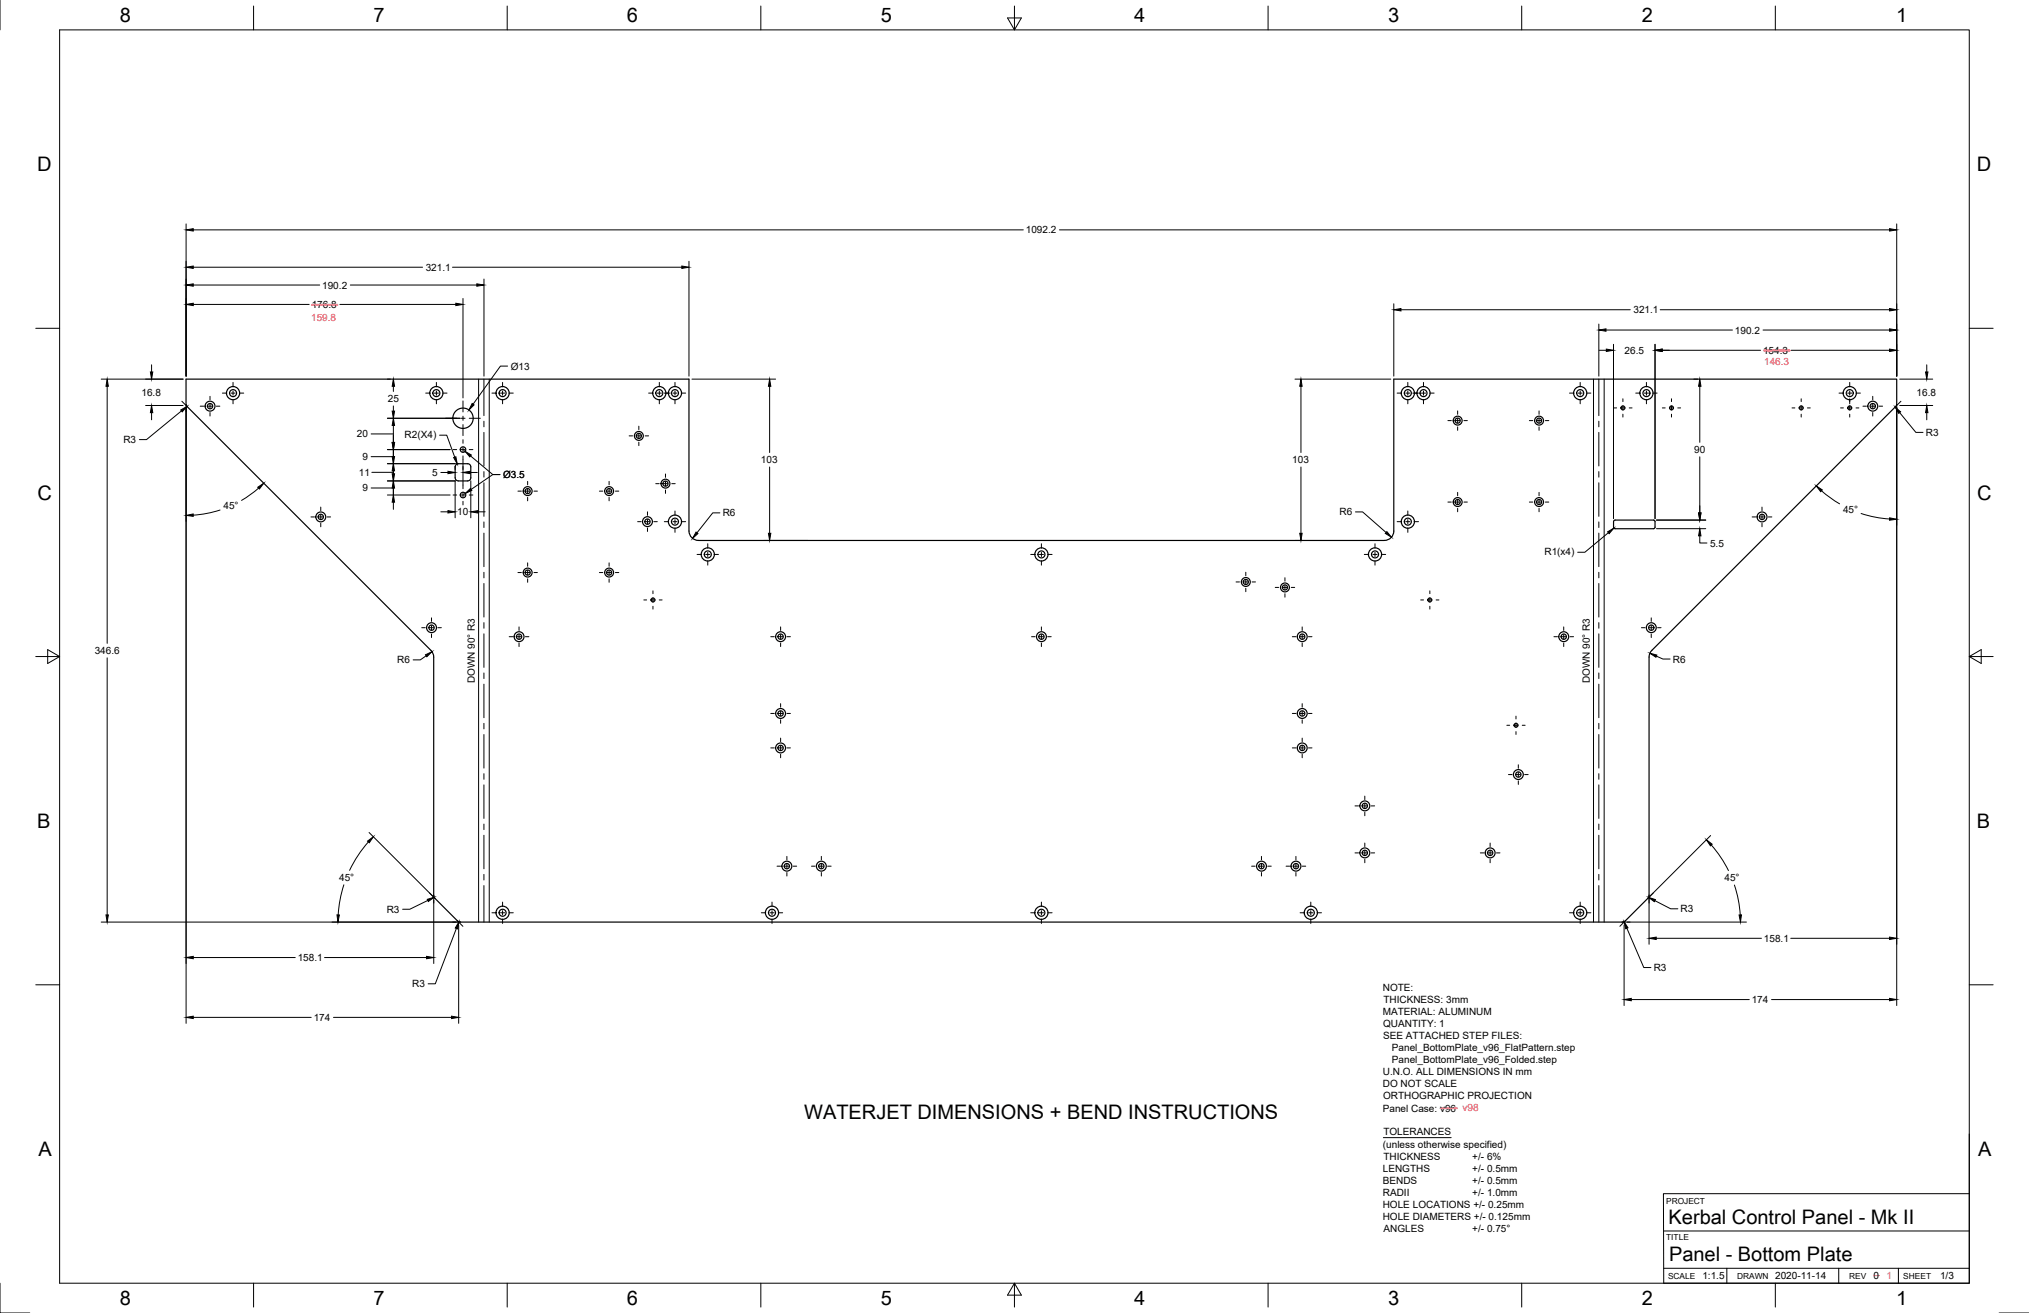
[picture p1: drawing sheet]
<svg xmlns="http://www.w3.org/2000/svg" width="864mm" height="559mm" viewBox="0 0 864 559" stroke-linecap="round" stroke-linejoin="round" font-family="sans-serif">
<!-- layer: Visible -->
<g fill="none" stroke="#000" stroke-width=".51">
<path d="M195.1 204.7h4M195.1 204.7l-.8-.3-.6-1.1v-4.6l.3-.8 1.1-.5h4l1 .5 .3 .8-.1 5.1-.5 .6-.7 .3M297.2 230h292M297.3 230a4 4 0 0 1-4-4l-.1-64.6h-214v10.7l.5 1 104.4 104.5 .5 2v101.4l.6 1.4 9.4 9.4 1.5 .6M589.2 230a4 4 0 0 0 4-4v-64.6h214.1v10.7l-.5 1-104.4 104.5-.5 2v101.4l-.6 1.4-10.1 9.9-495.2 .1M687 221.5l16.8-.2 .6 .4v2.6l-.6 .7h-16.4l-.6-.7z"/>
<circle cx="89.4" cy="172.9" r="1.13"/>
<circle cx="89.4" cy="172.9" r="2.11"/>
<circle cx="99.2" cy="167.3" r="1.49"/>
<circle cx="99.2" cy="167.3" r="2.8"/>
<circle cx="185.7" cy="167.3" r="1.49"/>
<circle cx="185.7" cy="167.3" r="2.8"/>
<circle cx="197.1" cy="178" r="4.3"/>
<circle cx="213.9" cy="167.3" r="1.49"/>
<circle cx="213.9" cy="167.3" r="2.8"/>
<circle cx="280.6" cy="167.3" r="1.49"/>
<circle cx="280.6" cy="167.3" r="2.8"/>
<circle cx="287.3" cy="167.3" r="1.49"/>
<circle cx="287.3" cy="167.3" r="2.8"/>
<circle cx="599.2" cy="167.3" r="1.49"/>
<circle cx="599.2" cy="167.3" r="2.8"/>
<circle cx="605.9" cy="167.3" r="1.49"/>
<circle cx="605.9" cy="167.3" r="2.8"/>
<circle cx="620.4" cy="179" r="1.09"/>
<circle cx="620.4" cy="179" r="1.89"/>
<circle cx="655.1" cy="179" r="1.09"/>
<circle cx="655.1" cy="179" r="1.89"/>
<circle cx="672.6" cy="167.3" r="1.49"/>
<circle cx="672.6" cy="167.3" r="2.8"/>
<circle cx="690.8" cy="173.6" r=".84"/>
<circle cx="700.8" cy="167.3" r="1.49"/>
<circle cx="700.8" cy="167.3" r="2.8"/>
<circle cx="711.4" cy="173.6" r=".84"/>
<circle cx="766.6" cy="173.6" r=".84"/>
<circle cx="787.3" cy="167.3" r="1.49"/>
<circle cx="787.3" cy="173.6" r=".84"/>
<circle cx="787.3" cy="167.3" r="2.8"/>
<circle cx="797.1" cy="172.9" r="1.13"/>
<circle cx="797.1" cy="172.9" r="2.11"/>
<circle cx="197.1" cy="191.3" r="1.17"/>
<circle cx="271.9" cy="185.5" r="1.09"/>
<circle cx="271.9" cy="185.5" r="1.89"/>
<circle cx="136.5" cy="220" r="1.13"/>
<circle cx="136.5" cy="220" r="2.11"/>
<circle cx="197.1" cy="210.7" r="1.17"/>
<circle cx="224.6" cy="209" r="1.09"/>
<circle cx="224.6" cy="209" r="1.89"/>
<circle cx="259.3" cy="209" r="1.09"/>
<circle cx="259.3" cy="209" r="1.89"/>
<circle cx="283.2" cy="205.8" r="1.09"/>
<circle cx="283.2" cy="205.8" r="1.89"/>
<circle cx="620.4" cy="213.7" r="1.09"/>
<circle cx="620.4" cy="213.7" r="1.89"/>
<circle cx="655.1" cy="213.7" r="1.09"/>
<circle cx="655.1" cy="213.7" r="1.89"/>
<circle cx="750" cy="220" r="1.13"/>
<circle cx="750" cy="220" r="2.11"/>
<circle cx="275.6" cy="222" r="1.13"/>
<circle cx="275.6" cy="222" r="2.11"/>
<circle cx="287.3" cy="222" r="1.49"/>
<circle cx="287.3" cy="222" r="2.8"/>
<circle cx="301.3" cy="236" r="1.49"/>
<circle cx="301.3" cy="236" r="2.8"/>
<circle cx="443.3" cy="236" r="1.49"/>
<circle cx="443.3" cy="236" r="2.8"/>
<circle cx="585.2" cy="236" r="1.49"/>
<circle cx="585.2" cy="236" r="2.8"/>
<circle cx="599.2" cy="222" r="1.49"/>
<circle cx="599.2" cy="222" r="2.8"/>
<circle cx="224.6" cy="243.7" r="1.09"/>
<circle cx="224.6" cy="243.7" r="1.89"/>
<circle cx="259.3" cy="243.7" r="1.09"/>
<circle cx="259.3" cy="243.7" r="1.89"/>
<circle cx="277.9" cy="255.3" r=".84"/>
<circle cx="530.3" cy="247.7" r="1.09"/>
<circle cx="530.3" cy="247.7" r="1.89"/>
<circle cx="546.9" cy="250" r="1.09"/>
<circle cx="546.9" cy="250" r="1.89"/>
<circle cx="608.6" cy="255.3" r=".84"/>
<circle cx="183.7" cy="267.1" r="1.13"/>
<circle cx="183.7" cy="267.1" r="2.11"/>
<circle cx="220.9" cy="271" r="1.13"/>
<circle cx="220.9" cy="271" r="2.11"/>
<circle cx="332.2" cy="271" r="1.13"/>
<circle cx="332.2" cy="271" r="2.11"/>
<circle cx="443.3" cy="271" r="1.13"/>
<circle cx="443.3" cy="271" r="2.11"/>
<circle cx="554.3" cy="271" r="1.13"/>
<circle cx="554.3" cy="271" r="2.11"/>
<circle cx="665.6" cy="271" r="1.13"/>
<circle cx="665.6" cy="271" r="2.11"/>
<circle cx="702.8" cy="267.1" r="1.13"/>
<circle cx="702.8" cy="267.1" r="2.11"/>
<circle cx="332.2" cy="318.3" r="1.13"/>
<circle cx="332.2" cy="303.6" r="1.13"/>
<circle cx="332.2" cy="303.6" r="2.11"/>
<circle cx="332.2" cy="318.3" r="2.11"/>
<circle cx="554.3" cy="303.6" r="1.13"/>
<circle cx="554.3" cy="318.3" r="1.13"/>
<circle cx="554.3" cy="318.3" r="2.11"/>
<circle cx="554.3" cy="303.6" r="2.11"/>
<circle cx="645.3" cy="308.7" r=".84"/>
<circle cx="646.3" cy="329.6" r="1.13"/>
<circle cx="646.3" cy="329.6" r="2.11"/>
<circle cx="580.9" cy="343" r="1.13"/>
<circle cx="580.9" cy="343" r="2.11"/>
<circle cx="334.9" cy="368.6" r="1.13"/>
<circle cx="334.9" cy="368.6" r="2.11"/>
<circle cx="349.6" cy="368.6" r="1.13"/>
<circle cx="349.6" cy="368.6" r="2.11"/>
<circle cx="536.9" cy="368.6" r="1.13"/>
<circle cx="536.9" cy="368.6" r="2.11"/>
<circle cx="551.6" cy="368.6" r="1.13"/>
<circle cx="551.6" cy="368.6" r="2.11"/>
<circle cx="580.9" cy="363" r="1.13"/>
<circle cx="580.9" cy="363" r="2.11"/>
<circle cx="634.2" cy="363" r="1.13"/>
<circle cx="634.2" cy="363" r="2.11"/>
<circle cx="213.9" cy="388.5" r="1.49"/>
<circle cx="213.9" cy="388.5" r="2.8"/>
<circle cx="328.6" cy="388.5" r="1.49"/>
<circle cx="328.6" cy="388.5" r="2.8"/>
<circle cx="443.2" cy="388.5" r="1.49"/>
<circle cx="443.2" cy="388.5" r="2.8"/>
<circle cx="557.9" cy="388.5" r="1.49"/>
<circle cx="557.9" cy="388.5" r="2.8"/>
<circle cx="672.6" cy="388.5" r="1.49"/>
<circle cx="672.6" cy="388.5" r="2.8"/>
</g>
<!-- layer: Center Lines -->
<g fill="none" stroke="#000" stroke-width=".43">
<path d="M85.2 172.9h1.5M88.5 172.9h1.8M89.4 168.7v1.5M89.4 172v1.8M89.4 175.6v1.5M92.1 172.9h1.5M94.7 167.3h1.8M98.3 167.3h1.8M99.2 162.8v1.8M99.2 166.4v1.8M99.2 170v1.9M101.9 167.3h1.8"/>
<path d="M181.2 167.3h1.8M184.8 167.3h1.8M185.7 162.8v1.8M185.7 166.4v1.8M185.7 170v1.9M188.4 167.3h1.9M189.7 178h4.7M196.2 178h1.8M197.1 170.6v4.7M197.1 177.1v1.8M199.7 178h4.7M206 161.4v15.5"/>
<path d="M206 179.3v2.4M209.4 167.3h1.8M213 167.3h1.8M213.9 162.8v1.8M213.9 166.4v1.8M213.9 170v1.9M216.6 167.3h1.9M276.1 167.3h1.8M279.7 167.3h1.8M280.6 162.8v1.8M280.6 166.4v1.8M280.6 170v1.9"/>
<path d="M282.7 167.3h2.5M286.4 167.3h1.8M287.3 162.8v1.8M287.3 166.4v1.8M287.3 170v1.9M290 167.3h1.8M594.7 167.3h1.8M598.3 167.3h1.8M599.2 162.8v1.8M599.2 166.4v1.8M599.2 170v1.9M601.3 167.3h2.5"/>
<path d="M605 167.3h1.8M605.9 162.8v1.8M605.9 166.4v1.8M605.9 170v1.9M608.5 167.3h1.9M616.3 179h1.4M619.5 179h1.8M620.4 174.9v1.4M620.4 178.1v1.8M623.1 179h1.4M650.9 179h1.5M654.2 179h1.8"/>
<path d="M655.1 174.9v1.4M655.1 178.1v1.8M657.8 179h1.4M668 167.3h1.9M671.7 167.3h1.8M672.6 162.8v1.8M672.6 166.4v1.8M672.6 170v1.9M675.3 167.3h1.8M680.5 161.4v15.5M680.5 179.3v2.4M686.9 173.6h1.2"/>
<path d="M689.9 173.6h1.8M690.8 169.7v1.2M690.8 172.7v1.8M690.8 176.3v1.2M693.4 173.6h1.2M696.2 167.3h1.9M699.9 167.3h1.8M700.8 162.8v1.8M700.8 166.4v1.8M700.8 170v1.9M703.4 167.3h1.9M707.5 173.6h1.2"/>
<path d="M710.5 173.6h1.8M711.4 169.7v1.2M711.4 172.7v1.8M711.4 176.3v1.2M714.1 173.6h1.2M762.7 173.6h1.2M765.7 173.6h1.8M766.6 169.7v1.2M766.6 172.7v1.8M766.6 176.3v1.2M769.3 173.6h1.2M782.7 167.3h1.9"/>
<path d="M783.4 173.6h1.2M786.4 167.3h1.8M786.4 173.6h1.8M787.3 162.8v1.8M787.3 166.4v1.8M787.3 169.7v2.2M787.3 172.7v1.8M787.3 176.3v1.2M790 167.3h1.8M790 173.6h1.2M792.9 172.9h1.5M796.2 172.9h1.8"/>
<path d="M797.1 168.7v1.5M797.1 172v1.8M797.1 175.6v1.5M799.8 172.9h1.5M192.8 191.3h1.6M196.2 191.3h1.8M197.1 180.7v4.7M197.1 187.1v1.6M197.1 190.5v1.7M197.1 194v14M199.7 191.3h1.6M206 184v14.3"/>
<path d="M267.8 185.5h1.4M271 185.5h1.8M271.9 181.4v1.4M271.9 184.6v1.8M271.9 188.2v1.5M274.6 185.5h1.5M620.4 181.7v1.5M655.1 181.7v1.5M680.5 184v14.3M136.5 215.8v1.5M136.5 219.1v1.8M192.8 210.7h1.6"/>
<path d="M196.2 210.7h1.8M197.1 209.8v1.8M197.1 213.4v1.5M199.7 210.7h1.6M206 200.7v2.4M206 205.5v14.3M220.5 209h1.4M223.7 209h1.8M224.6 204.9v1.4M224.6 208.1v1.8M224.6 211.7v1.4M227.3 209h1.4"/>
<path d="M255.1 209h1.5M258.4 209h1.7M259.2 204.9v1.4M259.2 208.1v1.8M259.2 211.7v1.4M261.9 209h1.5M275.6 217.8v1.5M279.1 205.8h1.5M282.4 205.8h1.7M283.3 201.7v1.5M283.3 205v1.7M283.3 208.5v1.5"/>
<path d="M285.9 205.8h1.5M287.3 217.5v1.8M599.2 217.5v1.8M616.3 213.7h1.4M619.5 213.7h1.8M620.4 209.6v1.4M620.4 212.8v1.8M620.4 216.4v1.4M623.1 213.7h1.4M650.9 213.7h1.5M654.2 213.7h1.8M655.1 209.6v1.4"/>
<path d="M655.1 212.8v1.8M655.1 216.4v1.4M657.8 213.7h1.4M680.5 200.7v2.4M680.5 205.5v14.3M750 215.8v1.5M750 219.1v1.8M132.4 220h1.5M135.6 220h1.8M136.5 222.7v1.5M139.2 220h1.5M206 222.1v2.4"/>
<path d="M206 226.9v14.3M224.6 239.5v1.5M259.2 239.5v1.5M271.4 222h1.5M274.7 222h1.8M275.6 221.1v1.8M275.6 224.7v1.5M278.3 222h1.5M282.7 222h1.9M286.4 222h1.8M287.3 221.1v1.8M287.3 224.7v1.9"/>
<path d="M290 222h1.8M296.7 236h1.9M300.4 236h1.7M301.2 231.4v1.9M301.2 235.1v1.8M301.2 238.7v1.8M303.9 236h1.9M438.7 236h1.9M442.4 236h1.7M443.3 231.4v1.9M443.3 235.1v1.8M443.3 238.7v1.8"/>
<path d="M445.9 236h1.9M580.7 236h1.9M584.3 236h1.8M585.2 231.4v1.9M585.2 235.1v1.8M585.2 238.7v1.8M587.9 236h1.9M594.7 222h1.8M598.3 222h1.8M599.2 221.1v1.8M599.2 224.7v1.9M601.9 222h1.9"/>
<path d="M680.5 222.1v2.4M680.5 226.9v14.3M745.8 220h1.5M749.1 220h1.7M750 222.7v1.5M752.6 220h1.5M206 243.6v2.3M206 248.3v14.3M220.5 243.7h1.4M223.7 243.7h1.8M224.6 242.8v1.8M224.6 246.4v1.4"/>
<path d="M227.3 243.7h1.4M255.1 243.7h1.5M258.4 243.7h1.7M259.2 242.8v1.8M259.2 246.4v1.4M261.9 243.7h1.5M274 255.3h1.2M277 255.3h1.8M277.9 251.5v1.2M277.9 254.4v1.8M277.9 258v1.2M280.6 255.3h1.2"/>
<path d="M526.1 247.7h1.5M529.4 247.7h1.7M530.2 243.5v1.5M530.2 246.8v1.8M530.2 250.4v1.4M532.9 247.7h1.5M542.8 250h1.4M546 250h1.8M546.9 245.9v1.4M546.9 249.1v1.8M546.9 252.7v1.4M549.6 250h1.5"/>
<path d="M604.7 255.3h1.2M607.7 255.3h1.8M608.6 251.5v1.2M608.6 254.4v1.8M608.6 258v1.2M611.3 255.3h1.2M680.5 243.6v2.3M680.5 248.3v14.3M179.5 267.1h1.5M182.8 267.1h1.8M183.7 263v1.5M183.7 266.3v1.7"/>
<path d="M183.7 269.8v1.5M186.4 267.1h1.5M206 265v2.4M206 269.7v14.3M216.7 271h1.5M220 271h1.8M220.9 266.8v1.5M220.9 270.1v1.8M220.9 273.7v1.5M223.6 271h1.5M328.1 271h1.5M331.4 271h1.7"/>
<path d="M332.3 266.8v1.5M332.3 270.1v1.8M332.3 273.7v1.5M334.9 271h1.5M439.1 271h1.5M442.4 271h1.7M443.3 266.8v1.5M443.3 270.1v1.8M443.3 273.7v1.5M445.9 271h1.5M550.1 271h1.5M553.3 271h1.8"/>
<path d="M554.2 266.8v1.5M554.2 270.1v1.8M554.2 273.7v1.5M556.9 271h1.5M661.4 271h1.5M664.7 271h1.8M665.6 266.8v1.5M665.6 270.1v1.8M665.6 273.7v1.5M668.3 271h1.5M680.5 265v2.4M680.5 269.7v14.3"/>
<path d="M698.6 267.1h1.5M701.9 267.1h1.8M702.8 263v1.5M702.8 266.3v1.7M702.8 269.8v1.5M705.5 267.1h1.5M206 286.4v2.4M206 291.2v14.3M332.3 299.5v1.5M554.2 299.5v1.5M680.5 286.4v2.4M680.5 291.2v14.3"/>
<path d="M206 307.8v2.4M206 312.6v14.3M328.1 303.6h1.5M328.1 318.3h1.5M331.4 303.6h1.7M331.4 318.3h1.7M332.3 302.7v1.8M332.3 306.3v1.5M332.3 314.1v1.5M332.3 317.4v1.8M334.9 303.6h1.5M334.9 318.3h1.5"/>
<path d="M550.1 303.6h1.5M550.1 318.3h1.5M553.3 303.6h1.8M553.3 318.3h1.8M554.2 302.7v1.8M554.2 306.3v1.5M554.2 314.1v1.5M554.2 317.4v1.8M556.9 303.6h1.5M556.9 318.3h1.5M641.3 308.7h1.3M644.4 308.7h1.7"/>
<path d="M645.2 304.8v1.2M645.2 307.8v1.8M645.2 311.4v1.2M647.9 308.7h1.2M680.5 307.8v2.4M680.5 312.6v14.3M206 329.3v2.4M206 334v14.3M332.3 321v1.5M554.2 321v1.5M580.9 338.8v1.5M642 329.6h1.6"/>
<path d="M645.4 329.6h1.7M646.2 325.5v1.5M646.2 328.8v1.7M646.2 332.3v1.5M648.9 329.6h1.5M680.5 329.3v2.4M680.5 334v14.3M206 350.7v2.4M206 355.5v14.3M576.7 343h1.5M580 343h1.8M580.9 342.1v1.8"/>
<path d="M580.9 345.7v1.5M580.9 358.8v1.5M583.6 343h1.5M634.2 358.8v1.5M680.5 350.7v2.4M680.5 355.5v14.3M206 372.1v2.4M206 376.9v15.5M330.7 368.6h1.5M334 368.6h1.8M334.9 364.5v1.5M334.9 367.7v1.8"/>
<path d="M334.9 371.3v1.5M337.6 368.6h1.5M345.4 368.6h1.5M348.7 368.6h1.8M349.6 364.5v1.5M349.6 367.7v1.8M349.6 371.3v1.5M352.3 368.6h1.5M532.7 368.6h1.5M536 368.6h1.8M536.9 364.5v1.5M536.9 367.7v1.8"/>
<path d="M536.9 371.3v1.5M539.6 368.6h1.5M547.4 368.6h1.5M550.7 368.6h1.8M551.6 364.5v1.5M551.6 367.7v1.8M551.6 371.3v1.5M554.2 368.6h1.6M576.7 363h1.5M580 363h1.8M580.9 362.1v1.8M580.9 365.7v1.5"/>
<path d="M583.6 363h1.5M630.1 363h1.5M633.3 363h1.8M634.2 362.1v1.8M634.2 365.7v1.5M636.9 363h1.5M680.5 372.1v2.4M680.5 376.9v15.5M209.4 388.5h1.8M213 388.5h1.8M213.9 383.9v1.9M213.9 387.6v1.8"/>
<path d="M213.9 391.1v1.9M216.6 388.5h1.9M324 388.5h1.9M327.7 388.5h1.8M328.6 383.9v1.9M328.6 387.6v1.8M328.6 391.1v1.9M331.3 388.5h1.8M438.7 388.5h1.9M442.4 388.5h1.7M443.3 383.9v1.9M443.3 387.6v1.8"/>
<path d="M443.3 391.1v1.9M445.9 388.5h1.9M553.4 388.5h1.8M557 388.5h1.8M557.9 383.9v1.9M557.9 387.6v1.8M557.9 391.1v1.9M560.6 388.5h1.9M668 388.5h1.9M671.7 388.5h1.8M672.6 383.9v1.9M672.6 387.6v1.8"/>
<path d="M672.6 391.1v1.9M675.3 388.5h1.8"/>
</g>
<!-- layer: Visible Narrow -->
<path d="M203.7 161.4v231M208.2 161.4v231M678.2 161.4v231M682.8 161.4v231" fill="none" stroke="#000" stroke-width=".43"/>
<!-- layer: Border -->
<g fill="none" stroke="#000" stroke-width=".43">
<path d="M0 0v12.7M25.4 12.7h812.8v533.4h-812.8zM107.9 2.6v10.1M215.9 2.6v10.1M323.8 2.6v10.1M428.8 7.6h5.9l-2.9 5.1zM431.8 2.6v10.1M539.7 2.6v10.1M647.7 2.6v10.1M755.6 2.6v10.1M15.2 139.7h10.2M838.2 139.7h10.1"/>
<path d="M15.2 279.4h10.2M20.3 276.5l5.1 2.9-5.1 3zM838.2 279.4l5.1-2.9v5.9zM838.2 279.4h10.1M15.2 419.1h10.2M838.2 419.1h10.1M0 546.1v12.7h12.7M107.9 546.1v10.2M215.9 546.1v10.2M323.8 546.1v10.2M431.8 546.1v10.2M431.8 546.1l2.9 5.1h-5.9z"/>
<path d="M539.7 546.1v10.2M647.7 546.1v10.2M755.6 546.1v10.2M850.9 558.8h12.7"/>
</g>
<!-- layer: Titleblock -->
<path d="M838.2 482.6v63.5h-130.1l-.1-38.1h130.2M708.1 523.9h130.1M708.1 539.8h130.1M735 539.8v6.3M782.6 539.8v6.3M808 539.8v6.3" fill="none" stroke="#000" stroke-width=".43"/>
<!-- layer: Annotations -->
<path d="M588.8 484.2h28.9" fill="none" stroke="#000" stroke-width=".43"/>
<!-- layer: Dimensions -->
<g fill="none" stroke="#000" stroke-width=".43">
<path d="M79.2 95.3v64.8M82.3 97.8h353.2M450.9 97.8h353.3M807.3 95.3v64.8M82.3 113.7h97.6M192.6 113.7h97.6M206 118.8v41.3M293.2 111.2v48.9M82.3 129.6h49.3M82.3 121.3h53.8M144.7 129.6h49.3M149.1 121.3h53.8"/>
<path d="M197.1 127v42.4M593.2 129.3v30.8M596.3 131.8h97.6M680.5 137.9v22.2M706.6 131.8h97.6M64.5 155.3v3M216 155.8h-3l-11.6 16.2M680.7 149.1h3M683.6 140.5h53.8M686.8 146.5v74.2M704.4 146.5v74.2M707.5 149.1h41.8"/>
<path d="M750.4 140.5h53.8M762.4 149.1h41.8M820.1 155.3v3M43.1 161.4h34.8M45.6 164.4v109.4M62 172.6h15.9M64.5 175.6v3.1M77.2 174.9l-14.8 12.2h-3.1M77.4 170.8l2.3 2.3M79.2 172.1v263.4M164.9 178h30.9M164.9 161.4h1.3"/>
<path d="M167.4 164.4v2.2M167.4 172.8v2.2M294.5 161.4h35.6M327.6 164.4v28.2M551.2 161.4h40.8M553.7 164.4v28.2M720.9 161.4h1.7M723.5 164.4v23.9M807.3 172.1v255.8M808.5 175.6l6.9 8.4h3.1M808.6 161.4h14M808.6 172.6h14"/>
<path d="M809.1 170.8l-2.3 2.3M820.1 175.6v3.1M158 184.7h9.4M158 194.4h9.4M164.9 197.3h28.9M164.9 191.3h26.7M167.4 181.1v7.2M167.4 191.2v19.6M187.1 185.2h3l3.4 9.4M193.7 198.5v1.3M197.1 198.5v1.3M200.3 194.1l9.4 7.9h3.1h-3.1l-9.2 6.3"/>
<path d="M327.6 198.8v28.2M553.7 198.8v28.2M723.5 194.4v23.9M93.7 217.1l-6.2 1.5-5.2 .7M110.1 207.7l-7.3 5.3M158 207.7h9.4M158.3 201h9.1M164.9 204.7h28.9M164.9 210.7h26.7M167.4 213.7v3.1M187.6 217.8h3.1M187.6 201.1h3.1"/>
<path d="M193.7 204.6v15.8M200.1 201.1h3.1M200.4 204.6v15.8M203.4 217.8h3.1M306.4 218.3h-3l-6.7 8.5M576.9 217.9h3.1l10 8.7M775.3 208.9l3.7 2.9 4 2.6M792.1 218.5l6.6 1.7 5.6 .7M325 230h18.9M551.2 230h3.3M684.6 226.7l-10 8.3h-3.1M705 221.3h21"/>
<path d="M705 225h21M723.5 228v3.1h3M45.6 280v109.4M181.4 279.1l-2.5 1.7h-3M705 279.3l2.8 1.2h3M156.8 358.3l-4.4 5.8-3.6 6.3M157.1 354.3l28.1 28.1M728.1 355.6l-25.9 25.9M728.4 359.6l4.3 5.7 3 5.2M146.4 376.6l-1.5 5.7-1 7.1M738.2 376.7l1.6 5.7 .9 7M43.1 392.4h152.9"/>
<path d="M182.1 383.2l-7.7 3.8h-3M184.6 381v29.1M194.2 395.1l-8.9 23.6h-3.1M194.6 391.8l2.4 2.4M195.2 393.7v41.8M690.4 392.4h52.9M691.3 393.7v34.2M691.9 391.8l-2.4 2.4M692.4 395.1l7.2 16.7h3.1M701.9 381v20.9M703.7 380l-2.4 2.4M704.4 383.3l6.7 3.5h3"/>
<path d="M704.9 399.3h44.8M762.2 399.3h42M82.3 407.5h43.4M138.1 407.5h43.5M82.3 433h50.2M141.9 433h50.3M694.3 425.4h50.2M754 425.4h50.2"/>
</g>
<g fill="#000" stroke="#000" stroke-width=".43">
<path d="M79.2 97.8l3.1-.5v1zM804.2 97.3l3.1 .5-3.1 .5zM79.2 113.7l3.1-.5v1zM290.2 113.2l3 .5-3 .5zM79.2 129.6l3.1-.5v1zM79.2 121.3l3.1-.5v1zM194 129.1l3.1 .5-3.1 .5zM202.9 120.8l3.1 .5-3.1 .5zM593.2 131.8l3.1-.5v1zM680.5 140.5l3.1-.5v1zM804.2 140l3.1 .5-3.1 .5zM804.2 131.3l3.1 .5-3.1 .5z"/>
<path d="M64 158.3h1l-.5 3.1zM683.7 148.6l3.1 .5-3.1 .5zM704.4 149.1l3.1-.5v1zM804.2 148.6l3.1 .5-3.1 .5zM819.6 158.3h1l-.5 3.1zM45.6 161.4l.5 3h-1zM64.5 172.6l.5 3h-1zM76.9 174.5l2.7-1.5-2 2.3zM167.4 161.4l.5 3h-1zM166.9 175h1l-.5 3zM201 171.7l.8 .6-2.2 2.2zM327.6 161.4l.5 3h-1z"/>
<path d="M553.7 161.4l.5 3h-1zM723.5 161.4l.5 3h-1zM806.6 173.2l2.3 2.1-.8 .6zM820.1 172.6l.5 3h-1zM167.4 178l.5 3.1h-1zM166.9 188.3h1l-.5 3zM166.9 194.3h1l-.5 3zM193.1 194.7l.9-.3 .6 3zM198 192.1l2.6 1.6-.6 .7zM79.2 219.4l3-.7 .1 1.1zM109.7 207.4l2.6-1.7-1.9 2.4zM167.4 197.3l.5 3.1h-1z"/>
<path d="M167.4 204.7l.5 3h-1zM166.9 201.6h1l-.5 3.1zM167.4 210.7l.5 3h-1zM190.7 217.3l3 .5-3 .5zM190.7 200.6l3 .5-3 .5zM197.1 201.1l3-.5v1zM198 210l2.2-2.1 .6 .8zM200.4 217.8l3-.5v1zM723 218.3h1l-.5 3zM773 206.8l2.6 1.7-.7 .8zM296.3 226.4l.8 .7-2.3 2.1zM327.1 227h1l-.5 3z"/>
<path d="M553.2 227h1l-.5 3zM590.3 226.3l1.9 2.3-2.6-1.6zM684.3 226.3l2.6-1.5-2 2.3zM723.5 225l.5 3h-1zM804.3 220.4l3 .6-3.1 .4zM181.1 278.7l2.8-1.4-2.2 2.2zM702.2 278l3 .8-.4 .9zM156.4 358l2.5-1.9-1.7 2.6zM726.3 357.4l2.4 1.9-.7 .7zM45.1 389.4h1l-.5 3zM143.4 389.4h1l-.6 3zM181.9 382.8l2.9-.9-2.5 1.8z"/>
<path d="M195.3 392.3l-.6 3-.9-.3zM691.2 392.3l1.7 2.6-.9 .4zM701.7 381.9l2.9 1-.5 .9zM701.9 399.3l3-.5v1zM740.2 389.4h1l-.4 3zM804.2 398.8l3.1 .5-3.1 .5zM79.2 407.5l3.1-.5v1zM181.6 407l3 .5-3 .5zM79.2 433l3.1-.5v1zM192.2 432.5l3 .5-3 .5zM691.3 425.4l3-.5v1zM804.2 424.9l3.1 .5-3.1 .5z"/>
</g>
<path d="M132.8 129.8h10.8" fill="none" stroke="#e52136" stroke-width=".9"/>
<path d="M750.9 149.2h10.8" fill="none" stroke="#e52035" stroke-width=".9"/>
<path d="M797.5 542.9h2.4" fill="none" stroke="#e52136" stroke-width=".43"/>
<path d="M613.1 471.7h7.1" fill="none" stroke="#e52136" stroke-width=".7"/>
<g font-size="8.5">
<text x="51.1" y="9.4">8</text>
<text x="159" y="9.4">7</text>
<text x="266.8" y="9.4">6</text>
<text x="374.9" y="9.4">5</text>
<text x="482.7" y="9.4">4</text>
<text x="590.8" y="9.4">3</text>
<text x="698.8" y="9.4">2</text>
<text x="807.1" y="9.4">1</text>
<text x="15.9" y="72.9">D</text>
<text x="841.3" y="72.9">D</text>
<text x="16" y="212.6">C</text>
<text x="841.5" y="212.6">C</text>
<text x="15.9" y="352.3">B</text>
<text x="841.3" y="352.3">B</text>
<text x="342.3" y="476.2">WATERJET DIMENSIONS + BEND INSTRUCTIONS</text>
<text x="16.4" y="492">A</text>
<text x="841.9" y="492">A</text>
<text x="710.2" y="521.1">Kerbal Control Panel - Mk II</text>
<text x="710.4" y="536.5">Panel - Bottom Plate</text>
<text x="51.1" y="555.5">8</text>
<text x="159" y="555.5">7</text>
<text x="266.8" y="555.5">6</text>
<text x="374.9" y="555.5">5</text>
<text x="482.7" y="555.5">4</text>
<text x="590.8" y="555.5">3</text>
<text x="698.8" y="555.5">2</text>
<text x="807.1" y="555.5">1</text>
</g>
<g font-size="4.3">
<text x="436.6" y="99.3">1092.2</text>
<text x="181.2" y="115.2">321.1</text>
<text x="137.1" y="122.8">190.2</text>
<text x="132.7" y="131.1">176.8</text>
<text x="695.2" y="133.3">321.1</text>
<text x="738.4" y="141.9">190.2</text>
<text x="691.5" y="150.6">26.5</text>
<text x="750.4" y="150.6">154.3</text>
<text x="217.4" y="157.3">Ø13</text>
<text x="60.2" y="168.7">16.8</text>
<text x="165.1" y="171.2">25</text>
<text x="815.8" y="168.7">16.8</text>
<text x="819.7" y="185.5">R3</text>
<text x="52.5" y="188.6">R3</text>
<text x="151.9" y="186.2">20</text>
<text x="172.2" y="186.3">R2(X4)</text>
<text x="154.3" y="195.8">9</text>
<text x="323.9" y="197.2">103</text>
<text x="550" y="197.2">103</text>
<text x="721.1" y="192.8">90</text>
<text x="152.8" y="202.5">11</text>
<text x="183.9" y="202.6">5</text>
<text x="214.1" y="203.4">Ø3.5</text>
<text x="154.3" y="209.2">9</text>
<text x="95.1" y="216.8">45°</text>
<text x="194.6" y="219.3">10</text>
<text x="307.6" y="219.8">R6</text>
<text x="570.1" y="219.4">R6</text>
<text x="784.4" y="218.3">45°</text>
<text x="727.9" y="232.6">5.5</text>
<text x="657.4" y="236.1">R1(x4)</text>
<text x="40.3" y="278.4">346.6</text>
<text x="712" y="282">R6</text>
<text x="169.1" y="282.3">R6</text>
<text x="202.1" y="290.8" transform="rotate(-90 202.1 290.8)">DOWN 90° R3</text>
<text x="676.7" y="290.8" transform="rotate(-90 676.7 290.8)">DOWN 90° R3</text>
<text x="144.4" y="375">45°</text>
<text x="734" y="375.1">45°</text>
<text x="164.6" y="388.5">R3</text>
<text x="715.3" y="388.3">R3</text>
<text x="750.8" y="400.8">158.1</text>
<text x="126.7" y="409">158.1</text>
<text x="703.9" y="413.3">R3</text>
<text x="175.5" y="420.2">R3</text>
<text x="588.6" y="421.9">NOTE:</text>
<text x="588.8" y="427">THICKNESS: 3mm</text>
<text x="745.6" y="426.9">174</text>
<text x="133.5" y="434.5">174</text>
<text x="588.6" y="432.1">MATERIAL: ALUMINUM</text>
<text x="588.7" y="437.2">QUANTITY: 1</text>
<text x="588.7" y="442.3">SEE ATTACHED STEP FILES:</text>
<text x="592.5" y="447.4">Panel_BottomPlate_v96_FlatPattern.step</text>
<text x="592.5" y="452.5">Panel_BottomPlate_v96_Folded.step</text>
<text x="588.6" y="457.6">U.N.O. ALL DIMENSIONS IN mm</text>
<text x="588.6" y="462.8">DO NOT SCALE</text>
<text x="588.7" y="467.9">ORTHOGRAPHIC PROJECTION</text>
<text x="588.6" y="473.1">Panel Case: v96 v98</text>
<text x="588.8" y="483.3">TOLERANCES</text>
<text x="588.6" y="488.4">(unless otherwise specified)</text>
<text x="588.8" y="493.5">THICKNESS</text>
<text x="626.7" y="493.5">+/- 6%</text>
<text x="588.6" y="498.7">LENGTHS</text>
<text x="588.6" y="503.8">BENDS</text>
<text x="626.7" y="498.7">+/- 0.5mm</text>
<text x="626.7" y="503.8">+/- 0.5mm</text>
<text x="588.6" y="508.9">RADII</text>
<text x="626.7" y="508.9">+/- 1.0mm</text>
<text x="588.5" y="514.1">HOLE LOCATIONS +/- 0.25mm</text>
<text x="588.5" y="519.2">HOLE DIAMETERS +/- 0.125mm</text>
<text x="588.9" y="524.3">ANGLES</text>
<text x="626.7" y="524.3">+/- 0.75°</text>
<text x="724.6" y="544.3">1:1.5</text>
<text x="755.6" y="544.5">2020-11-14</text>
<text x="797.4" y="544.5">0</text>
<text x="825.8" y="544.4">1/3</text>
</g>
<g font-size="4.2" fill="#e52237">
<text x="132.4" y="136.5">159.8</text>
<text x="750.9" y="155.3">146.3</text>
<text x="802.9" y="544.4">1</text>
</g>
<g font-size="3.5">
<text x="709.1" y="512.6">PROJECT</text>
<text x="709.2" y="527.9">TITLE</text>
<text x="710" y="544.2">SCALE</text>
<text x="739.4" y="544.1">DRAWN</text>
<text x="787.1" y="544.3">REV</text>
<text x="810.1" y="544.3">SHEET</text>
</g>
</svg>
